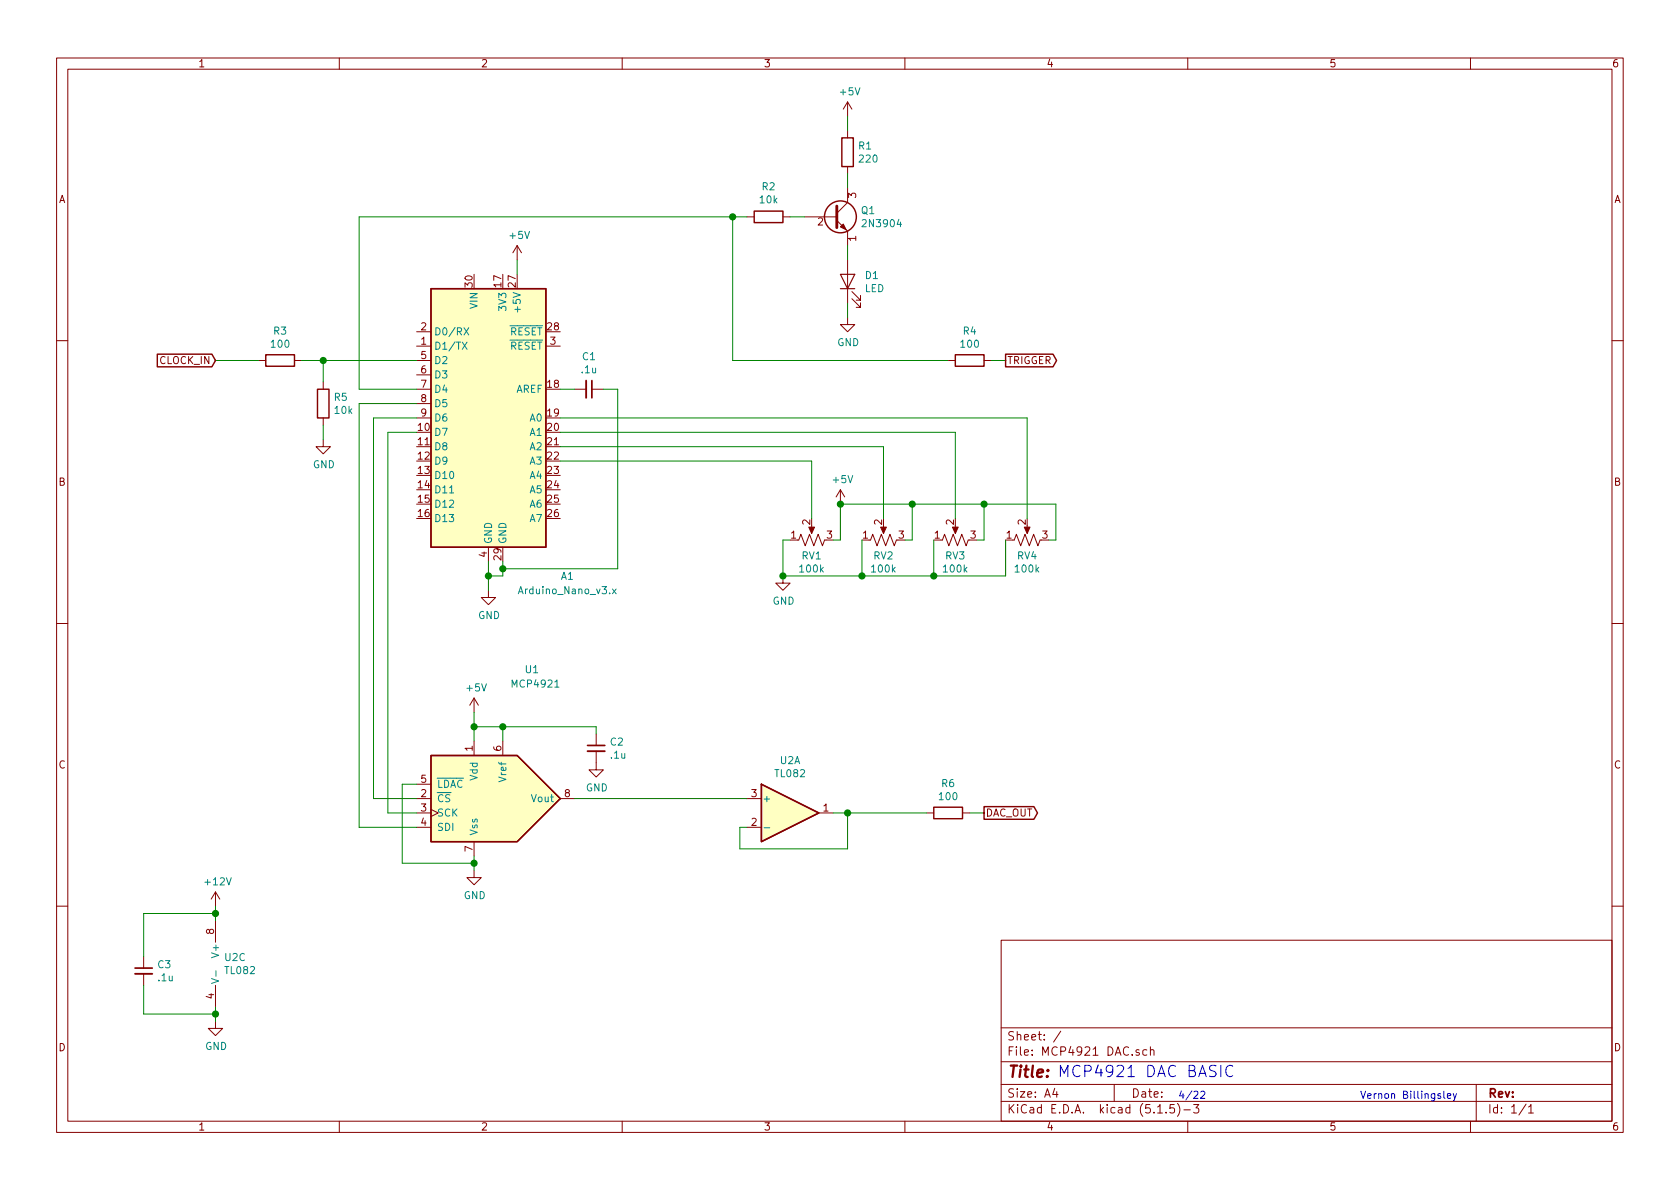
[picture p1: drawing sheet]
<svg xmlns="http://www.w3.org/2000/svg" width="297mm" height="210mm" viewBox="0 0 297 210" stroke-linecap="round" stroke-linejoin="round" font-family="sans-serif">
<g fill="none" stroke="#840000" stroke-width=".18">
<path d="M10 10.3h277v189.9h-277zM12 12.2h273v186.1h-273zM60 10.3v1.9M110 10.3v1.9M149.9 18v2.6M149.9 18l-.8 1.3M149.9 18l.7 1.3M160 10.3v1.9M210 10.3v1.9M260 10.3v1.9M132.1 38.3h1.2M138.4 38.3h1.3"/>
<path d="M142.2 38.3h5.8M148 39l1.9 1.9v2.5M149.9 23.1v1.3M149.9 29.5v1.2M149.9 33.3v2.5l-1.9 1.9M73.7 58.7h2.5M91.4 43.4l-.7 1.3M91.4 43.4v2.6M91.4 43.4l.8 1.3M149.9 56.1v1.3h1.2l-1.2 1.3-1.3-1.3h1.3M149.9 46v7.6M150.6 52.8l1.5 1.6v-.8v.8h-.7"/>
<path d="M150.6 51.6l1.5 1.5v-.8v.8h-.7M10 60.2h2M45.7 63.7h1.3M52.1 63.7h1.2M57.1 77.7v1.3h1.3l-1.3 1.3-1.2-1.3h1.2M57.1 67.6v1.2M57.1 73.9v1.3M73.7 63.7h2.5M73.7 61.2h2.5M73.7 66.3h2.5M73.7 68.8h2.5M73.7 71.4h2.5"/>
<path d="M73.7 73.9h2.5M96.5 61.2h2.6M101.6 68.8h2M104.6 68.8h2.1M167.6 63.7h1.3M174 63.7h1.3M285 60.2h2M86.4 96.8v2.5M141 95.5h.2l.4-1 .8 2 .7-2 .8 2 .8-2 .7 2 .4-1M143.5 93v1M148.6 86.6l-.8 1.3M148.6 86.6v2.5"/>
<path d="M148.6 86.6l.8 1.3M153.7 95.5h.2l.4-1 .8 2 .7-2 .8 2 .8-2 .7 2 .4-1M156.2 93v1M166.4 95.5h.2l.4-1 .8 2 .7-2 .8 2 .8-2 .7 2 .4-1M168.9 93v1M179.1 95.5h.2l.4-1 .8 2 .7-2 .8 2 .8-2 .7 2 .4-1M181.6 93v1M10 110.3h2M86.4 104.4v1.3h1.2l-1.2 1.2-1.3-1.2h1.3M138.4 101.8v1.3h1.3l-1.3 1.3-1.2-1.3h1.2M285 110.3h2M73.7 138.7h2.5"/>
<path d="M83.8 123.4v2.6M83.8 131.1v2.5M83.8 123.4l-.7 1.3M83.8 123.4l.8 1.3M88.9 131.1v2.5M105.4 132.8v3.3h1.3l-1.3 1.3-1.3-1.3h1.3M105.4 129.8v2M38.1 157.7v2.6M38.1 157.7l-.8 1.3M38.1 157.7l.8 1.3M73.7 143.8h2.5M73.7 146.3h2.5"/>
<path d="M73.7 141.2h2.5M76.2 143.1l1.3 .7-1.3 .6M83.8 153.9v1.3h1.3l-1.3 1.3-1.3-1.3h1.3M83.8 148.8v2.6M99.1 141.2h2.5M132.1 146.3h2.5M132.1 141.2h2.5M144.8 143.8h2.5M163.8 143.8h1.3M170.2 143.8h1.2M10 160.2h2M25.4 169.2v2"/>
<path d="M25.4 172.2v2M38.1 162.8v3.8M38.1 174.2v3.8M177 166.3h108v32h-108zM285 160.2h2M38.1 180.6v1.3h1.3l-1.3 1.2-1.3-1.2h1.3M60 198.3v1.9M110 198.3v1.9M160 198.3v1.9M177 194.8h108M177 191.8h108M177 187.8h108"/>
<path d="M177 181.8h108M186.5 192.5l-.4 1h1M186.8 193v1M187.6 182.3l-1.3 2M197 191.8v3M201.4 185.7l-.4-.1-.2 .2 .1 .2 .5 .2v.3h-.6M202.8 185.7l-.5-.1-.2 .3v.6l.2 .1 .5-.1M203.4 185.7l.2-.1 .4 .1v.9M203.4 185.1v1.5M204.7 196.8h.8M206.2 196.7v.1M207.6 195.3h-.7l-.1 .7 .2-.1 .5 .1 .2 .2-.1 .5-.2 .1-.6-.1"/>
<path d="M208.2 195.1a1.71 1.71 0 0 1 0 2.3M209.3 196.3h1.2M210 198.3v1.9M211 195.3h1l-.5 .6 .4 .1v.7l-.2 .1-.7-.1M260 198.3v1.9M261 191.8v6.5M269.8 195.2l-1.2 2M270.3 195.8l.4-.5v1.5M270.3 196.8h.8"/>
</g>
<g fill="#840000" stroke="#840000" stroke-width=".18">
<path d="M181.1 93.2h1l-.5 1.2z"/>
<path d="M148.6 40.1l.5-.5 .5 1z"/>
<path d="M143 93.2h1l-.5 1.2z"/>
<path d="M155.7 93.2h1l-.5 1.2z"/>
<path d="M168.4 93.2h1l-.5 1.2z"/>
</g>
<g fill="none" stroke="#840000" stroke-width=".25">
<path d="M133.3 37.3h5.1v2.1h-5.1zM148.8 24.4h2.1v5.1h-2.1zM76.2 51h20.3v45.8h-20.3zM27.8 62.6h9.7l.6 1.1-.6 1.2h-9.7zM47 62.7h5.1v2.1h-5.1zM56.1 68.8h2.1v5.1h-2.1zM168.9 62.7h5.1v2.1h-5.1zM177.8 62.6h8.4l.6 1.1-.6 1.2h-8.4zM76.2 133.6h15.2l7.7 7.6-7.7 7.6h-15.2zM134.6 138.7l10.2 5.1-10.2 5zM165.1 142.7h5.1v2.1h-5.1zM174 142.6h8.8l.6 1.2-.6 1.1h-8.8z"/>
<circle cx="148.6" cy="38.3" r="2.82"/>
</g>
<path d="M148 36.4v3.9" fill="none" stroke="#840000" stroke-width=".51"/>
<path d="M148.6 48.5h2.5l-1.2 2.5zM148.6 51h2.5" fill="none" stroke="#840000" stroke-width=".2"/>
<g fill="#ffffc2" stroke="#ffffc2" stroke-width=".18">
<path d="M76.2 51h20.3v45.8h-20.3z"/>
<path d="M134.6 138.7l10.2 5.1-10.2 5z"/>
<path d="M76.2 133.6h15.2l7.7 7.6-7.7 7.6h-15.2z"/>
</g>
<path d="M82 58l.9 1.2M82.9 58l-.9 1.2M81.7 60.5l.9 1.3M82.6 60.5l-.9 1.3M108.3 104.2l.6 .8M108.9 104.2l-.6 .8M135.1 146.4h1M37.4 173l1.3 .5-1.3 .4M38.2 171.7v.9" fill="none" stroke="#008484" stroke-width=".18"/>
<path d="M103.6 67.3v3.1M103.9 132.8h3M23.9 172.2h3" fill="none" stroke="#840000" stroke-width=".33"/>
<path d="M104.6 67.3v3.1M103.9 131.8h3M23.9 171.2h3" fill="none" stroke="#840000" stroke-width=".3"/>
<g fill="none" stroke="#008400" stroke-width=".18">
<path d="M129.5 38.3v25.4h38.1M132.1 38.3h-68.6v30.5h10.2M139.7 38.3h2.5M149.9 20.6v2.5M149.9 30.7v2.6M91.4 46v2.5M149.9 43.4v2.6M149.9 53.6v2.5M38.1 63.7h7.6M53.3 63.7h20.4M57.1 63.7v3.9M57.1 75.2v2.5"/>
<path d="M73.7 71.4h-10.2v74.9h10.2M73.7 73.9h-7.7v67.3h7.7M73.7 76.4h-5.1v67.4h5.1M99.1 79h57.1v12.7M99.1 76.4h69.8v15.3M99.1 73.9h82.5v17.8M99.1 68.8h2.5M106.7 68.8h2.5v31.8h-20.3M175.3 63.7h2.5M86.4 99.3v5.1M88.9 99.3v2.5h-2.5M99.1 81.5h44.4v10.2"/>
<path d="M139.7 95.5h-1.3v6.3h39.4v-6.3M147.3 95.5h1.3v-6.4h38.1v6.4h-1.3M152.4 95.5v6.3M161.3 89.1v6.4h-1.3M165.1 95.5v6.3M174 89.1v6.4h-1.3M73.7 138.7h-2.6v13.9h12.7M83.8 128.5h21.6v1.3M83.8 126v5.1M88.9 128.5v2.6M83.8 151.4v2.5M101.6 141.2h30.5"/>
<path d="M147.3 143.8h16.5M149.9 143.8v6.3h-19.1v-3.8h1.3M171.4 143.8h2.6M25.4 174.2v5.1h12.7M38.1 160.3v2.5M38.1 178v2.6M38.1 161.5h-12.7v7.7"/>
</g>
<path d="M187.5 190.4v-2l.7 1.4 .6-1.4v2M208.9 192.9l-.3 .9h.7M209.2 193.4v.8M240.6 193l.4 1.2 .5-1.2M256.9 193.4l.3 .8M257.5 193.4l-.4 1.1-.2 .2" fill="none" stroke="#0000c2" stroke-width=".18"/>
<g fill="#008400" stroke="#008400" stroke-width=".25">
<circle cx="165.1" cy="101.8" r=".51"/>
<circle cx="86.4" cy="101.8" r=".51"/>
<circle cx="88.9" cy="128.5" r=".51"/>
<circle cx="83.8" cy="152.6" r=".51"/>
<circle cx="88.9" cy="100.6" r=".51"/>
<circle cx="148.6" cy="89.1" r=".51"/>
<circle cx="152.4" cy="101.8" r=".51"/>
<circle cx="161.3" cy="89.1" r=".51"/>
<circle cx="138.4" cy="101.8" r=".51"/>
<circle cx="57.2" cy="63.7" r=".51"/>
<circle cx="38.1" cy="179.3" r=".51"/>
<circle cx="129.5" cy="38.3" r=".51"/>
<circle cx="174" cy="89.1" r=".51"/>
<circle cx="38.1" cy="161.5" r=".51"/>
<circle cx="149.9" cy="143.8" r=".51"/>
<circle cx="83.8" cy="128.5" r=".51"/>
</g>
<text font-size="2.8" fill="#840000" x="178" y="190.5">Title:</text>
<text font-size="2.8" fill="#0000c2" x="189.7" y="190.5">MCP4921 DAC BASIC</text>
<g font-size="2.1" fill="#840000">
<text x="178" y="184">Sheet: /</text>
<text x="178" y="186.7">File: MCP4921 DAC.sch</text>
<text x="178" y="196.9">KiCad E.D.A. kicad (5.1.5)-3</text>
<text x="178" y="194.1">Size: A4</text>
<text x="200" y="194.1">Date:</text>
<text x="263" y="194.1">Rev:</text>
<text x="263" y="196.9">Id: 1/1</text>
</g>
<g font-size="1.8" fill="#840000">
<text x="35" y="11.9">1</text>
<text x="85" y="11.9">2</text>
<text x="135" y="11.9">3</text>
<text x="185" y="11.9">4</text>
<text x="235" y="11.9">5</text>
<text x="285" y="11.9">6</text>
<text x="10.4" y="35.9">A</text>
<text x="151.4" y="35" transform="rotate(-90 151.4 35)">3</text>
<text x="285.4" y="35.9">A</text>
<text x="144.6" y="39.9">2</text>
<text x="151.4" y="42.6" transform="rotate(-90 151.4 42.6)">1</text>
<text x="83.6" y="50.7" transform="rotate(-90 83.6 50.7)">30</text>
<text x="88.6" y="50.7" transform="rotate(-90 88.6 50.7)">17</text>
<text x="91.2" y="50.7" transform="rotate(-90 91.2 50.7)">27</text>
<text x="74.4" y="58.4">2</text>
<text x="96.8" y="58.4">28</text>
<text x="28.3" y="64.4">CLOCK_IN</text>
<text x="74.4" y="61">1</text>
<text x="74.4" y="63.5">5</text>
<text x="97.3" y="61">3</text>
<text x="178.1" y="64.4">TRIGGER</text>
<text x="74.4" y="66">6</text>
<text x="74.4" y="68.6">7</text>
<text x="74.4" y="71.1">8</text>
<text x="96.8" y="68.6">18</text>
<text x="74" y="76.2">10</text>
<text x="74.4" y="73.7">9</text>
<text x="96.8" y="73.7">19</text>
<text x="96.8" y="76.2">20</text>
<text x="74" y="78.7">11</text>
<text x="74" y="81.3">12</text>
<text x="74" y="83.8">13</text>
<text x="96.8" y="78.7">21</text>
<text x="96.8" y="81.3">22</text>
<text x="96.8" y="83.8">23</text>
<text x="10.4" y="85.9">B</text>
<text x="74" y="86.4">14</text>
<text x="74" y="88.9">15</text>
<text x="96.8" y="86.4">24</text>
<text x="96.8" y="88.9">25</text>
<text x="285.4" y="85.9">B</text>
<text x="74" y="91.4">16</text>
<text x="96.8" y="91.4">26</text>
<text x="139.9" y="95.2">1</text>
<text x="143.3" y="92.8" transform="rotate(-90 143.3 92.8)">2</text>
<text x="146.2" y="95.2">3</text>
<text x="152.6" y="95.2">1</text>
<text x="156" y="92.8" transform="rotate(-90 156 92.8)">2</text>
<text x="158.9" y="95.2">3</text>
<text x="165.3" y="95.2">1</text>
<text x="168.7" y="92.8" transform="rotate(-90 168.7 92.8)">2</text>
<text x="171.6" y="95.2">3</text>
<text x="178" y="95.2">1</text>
<text x="181.4" y="92.8" transform="rotate(-90 181.4 92.8)">2</text>
<text x="184.3" y="95.2">3</text>
<text x="86.1" y="98.5" transform="rotate(-90 86.1 98.5)">4</text>
<text x="88.6" y="99" transform="rotate(-90 88.6 99)">29</text>
<text x="10.4" y="135.9">C</text>
<text x="83.6" y="132.8" transform="rotate(-90 83.6 132.8)">1</text>
<text x="88.6" y="132.8" transform="rotate(-90 88.6 132.8)">6</text>
<text x="285.4" y="135.9">C</text>
<text x="74.4" y="141">2</text>
<text x="74.4" y="143.5">3</text>
<text x="74.4" y="138.4">5</text>
<text x="99.8" y="141">8</text>
<text x="132.9" y="141">3</text>
<text x="145.6" y="143.5">1</text>
<text x="74.4" y="146">4</text>
<text x="132.9" y="146">2</text>
<text x="174.2" y="144.4">DAC_OUT</text>
<text x="83.6" y="150.6" transform="rotate(-90 83.6 150.6)">7</text>
<text x="37.8" y="165.2" transform="rotate(-90 37.8 165.2)">8</text>
<text x="37.8" y="176.6" transform="rotate(-90 37.8 176.6)">4</text>
<text x="10.4" y="185.9">D</text>
<text x="285.4" y="185.9">D</text>
<text x="35" y="199.9">1</text>
<text x="85" y="199.9">2</text>
<text x="135" y="199.9">3</text>
<text x="185" y="199.9">4</text>
<text x="235" y="199.9">5</text>
<text x="285" y="199.9">6</text>
</g>
<g font-size="1.8" fill="#008484">
<text x="148.6" y="16.9">+5V</text>
<text x="151.8" y="26.4">R1</text>
<text x="152" y="28.7">220</text>
<text x="134.4" y="36">10k</text>
<text x="134.8" y="33.6">R2</text>
<text x="152.3" y="37.9">Q1</text>
<text x="152.8" y="40.2">2N3904</text>
<text x="90.2" y="42.3">+5V</text>
<text x="152.9" y="51.7">LED</text>
<text x="153" y="49.3">D1</text>
<text x="48.4" y="59.2">R3</text>
<text x="76.7" y="59.3">D0/RX</text>
<text x="84.5" y="54.5" transform="rotate(-90 84.5 54.5)">VIN</text>
<text x="89.5" y="54.7" transform="rotate(-90 89.5 54.7)">3V3</text>
<text x="90.1" y="59.3">RESET</text>
<text x="92.1" y="54.8" transform="rotate(-90 92.1 54.8)">+5V</text>
<text x="170.3" y="59.2">R4</text>
<text x="48.1" y="61.5">100</text>
<text x="76.7" y="61.8">D1/TX</text>
<text x="76.7" y="64.4">D2</text>
<text x="90.1" y="61.8">RESET</text>
<text x="103" y="63.7">C1</text>
<text x="148" y="61.2">GND</text>
<text x="170" y="61.5">100</text>
<text x="59.1" y="70.9">R5</text>
<text x="76.7" y="66.9">D3</text>
<text x="76.7" y="69.5">D4</text>
<text x="91.2" y="69.5">AREF</text>
<text x="102.9" y="66">.1u</text>
<text x="59.3" y="73.2">10k</text>
<text x="76.7" y="77.1">D7</text>
<text x="76.7" y="72">D5</text>
<text x="76.7" y="74.5">D6</text>
<text x="93.8" y="74.5">A0</text>
<text x="93.8" y="77.1">A1</text>
<text x="55.3" y="82.8">GND</text>
<text x="76.7" y="79.6">D8</text>
<text x="76.7" y="82.2">D9</text>
<text x="93.8" y="79.6">A2</text>
<text x="93.8" y="82.2">A3</text>
<text x="76.7" y="84.7">D10</text>
<text x="76.7" y="87.2">D11</text>
<text x="76.7" y="89.8">D12</text>
<text x="93.8" y="84.7">A4</text>
<text x="93.8" y="87.2">A5</text>
<text x="93.8" y="89.8">A6</text>
<text x="147.4" y="85.4">+5V</text>
<text x="76.7" y="92.3">D13</text>
<text x="93.8" y="92.3">A7</text>
<text x="87" y="96.3" transform="rotate(-90 87 96.3)">GND</text>
<text x="89.5" y="96.3" transform="rotate(-90 89.5 96.3)">GND</text>
<text x="141.5" y="101.2">100k</text>
<text x="141.8" y="98.9">RV1</text>
<text x="154.2" y="101.2">100k</text>
<text x="154.5" y="98.9">RV2</text>
<text x="166.9" y="101.2">100k</text>
<text x="167.2" y="98.9">RV3</text>
<text x="179.6" y="101.2">100k</text>
<text x="179.9" y="98.9">RV4</text>
<text x="92" y="105.1">Arduino_Nano_v3.x</text>
<text x="99.2" y="102.5">A1</text>
<text x="136.6" y="106.9">GND</text>
<text x="84.5" y="109.5">GND</text>
<text x="92.9" y="119">U1</text>
<text x="82.6" y="122.3">+5V</text>
<text x="90.7" y="121.6">MCP4921</text>
<text x="107.9" y="131.8">C2</text>
<text x="84.5" y="138" transform="rotate(-90 84.5 138)">Vdd</text>
<text x="108" y="134.2">.1u</text>
<text x="137.2" y="137.4">TL082</text>
<text x="137.9" y="135.1">U2A</text>
<text x="77.2" y="141.9">CS</text>
<text x="77.2" y="139.3">LDAC</text>
<text x="89.5" y="138" transform="rotate(-90 89.5 138)">Vref</text>
<text x="94.1" y="141.9">Vout</text>
<text x="103.6" y="139.9">GND</text>
<text x="134.7" y="141.9">+</text>
<text x="166.2" y="141.5">100</text>
<text x="166.5" y="139.2">R6</text>
<text x="77.2" y="144.4">SCK</text>
<text x="77.2" y="146.9">SDI</text>
<text x="84.5" y="147.8" transform="rotate(-90 84.5 147.8)">Vss</text>
<text x="36.4" y="156.6">+12V</text>
<text x="82" y="159">GND</text>
<text x="27.9" y="171.2">C3</text>
<text x="28" y="173.5">.1u</text>
<text x="38.7" y="169" transform="rotate(-90 38.7 169)">V+</text>
<text x="39.8" y="169.9">U2C</text>
<text x="39.9" y="172.3">TL082</text>
<text x="36.3" y="185.7">GND</text>
</g>
<g font-size="1.8" fill="#0000c2">
<text x="209.9" y="194.3">4/22</text>
<text x="242.4" y="194.3">Vernon Billingsley</text>
</g>
</svg>
